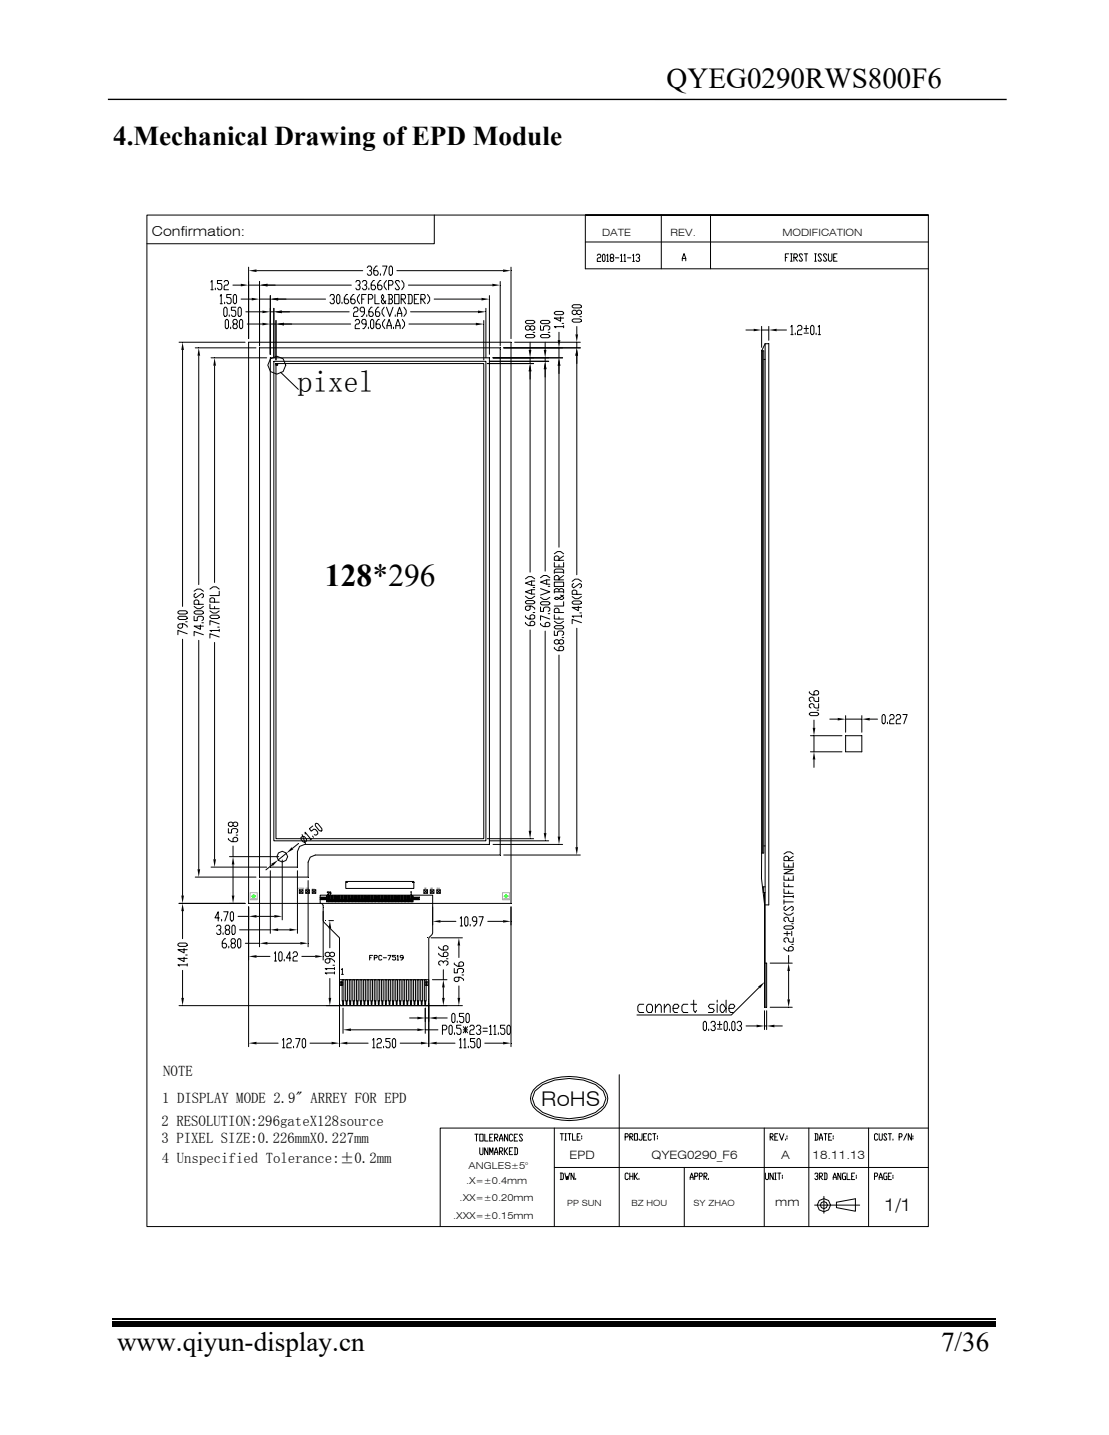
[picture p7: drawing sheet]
<svg xmlns="http://www.w3.org/2000/svg" width="216mm" height="279mm" viewBox="0 0 216 279" stroke-linecap="round" stroke-linejoin="round" font-family="sans-serif">
<path d="M22 256.9h171.9" fill="none" stroke="#000" stroke-width=".25"/>
<g fill="#000">
<path d="M46.9 55.2l1.5 .3-1.5 .3zM49 58l1.5 .2-1.5 .3zM48.4 52.7l1.5-.2v.5zM50.5 55.5l1.6-.3v.6zM52.6 58.2l1.5-.2v.5zM93.7 58l1.6 .2-1.6 .3zM95.8 55.2l1.6 .3-1.6 .3zM97.9 52.5l1.6 .2-1.6 .3zM35.5 66.6l.3 1.5h-.5zM38.7 67.7l.3 1.6h-.6zM41.8 69.7l.2 1.5h-.5zM51.1 60.5l1.5 .2-1.5 .3z"/>
<path d="M51.1 62.8l1.5 .3-1.5 .3zM53.3 60.7l1.6-.2v.5zM53.7 63.1l1.6-.3v.6zM92.6 62.8l1.6 .3-1.6 .3zM93.1 60.5l1.5 .2-1.5 .3zM103.2 70.8l.2 1.5h-.5zM102.9 68.1h.5l-.2 1.6zM106.1 70.3l.3 1.6h-.5zM105.9 68.1h.5l-.3 1.6zM108.8 69.7l.3 1.5h-.5zM108.6 66.2h.5l-.3 1.5zM112.3 67.7l.2 1.6h-.5z"/>
<path d="M112 65.1h.5l-.2 1.5zM146.7 64l1.6 .3-1.6 .2zM149.7 64.3l1.5-.3v.5zM163.1 139.8l1.5 .2-1.5 .3zM167.8 140l1.5-.2v.5zM158.5 146.4l.2 1.5h-.5zM158.2 141.7h.5l-.2 1.5zM35.3 174.4h.5l-.3 1.5zM38.4 169.2h.6l-.3 1.6zM41.5 167.3h.5l-.2 1.5zM52.8 168.2l1.3-.8-1 1.2zM56.8 165l.3 .4-1.3 .7z"/>
<path d="M80.4 171.8h.1zM102.9 161.8h.5l-.2 1.5zM105.9 162.2h.5l-.3 1.5zM108.6 162.9h.5l-.3 1.5zM112 164.9h.5l-.2 1.6zM147.3 199.5l1.5 .3-1.5 .2zM149.3 199.8l1.5-.3v.5zM153.3 194.6h.5l-.3 1.5zM153.5 187.5l.3 1.6h-.5z"/>
<path d="M22 257.3h171.9v1h-171.9z" fill-rule="evenodd"/>
</g>
<path d="M21 19.4h175" fill="none" stroke="#000" stroke-width=".28"/>
<g fill="none" stroke="#000" stroke-width=".19">
<path d="M28.6 41.9h152.1v196.9h-152.1zM41.1 54.9l.2-.3v1.8M41.1 56.4h.4M41.9 56.1v.3M42.9 57.7l.2-.4v1.8M42.9 59.1h.4M43.2 54.6h-.9v.6h.7l.2 .3v.6l-.2 .3h-.4l-.3-.3M43.6 54.9l.2-.3h.5l.2 .3v.3l-.2 .3h-.5l-.2 .3v.6h.9M43.7 58.8v.3M43.8 59.8h.2l.2 .3v1.2l-.2 .3h-.2l-.2-.3v-1.2zM45 57.3h-.9v.6h.7l.2 .3v.6l-.2 .3h-.4l-.3-.3M45.3 55.5h1.6"/>
<path d="M45.6 57.3h.3l.2 .4v1.1l-.2 .3h-.3l-.2-.3v-1.1zM45.9 59.8h-.9v.6h.7l.2 .3v.6l-.2 .3h-.4l-.3-.3M46.5 59.8h.3l.2 .3v1.2l-.2 .3h-.3l-.2-.3v-1.2zM46.9 58.2h2.1M48.4 52v13.9M48.4 55.5h2.1M49.9 52.7h20.7M50.5 58.2h2.1M50.5 54.8v12.5M52.1 55.5h16.3M52.6 57.6v11.4M54.1 58.2h9.3"/>
<path d="M64.2 57.7l.3-.4h.4l.2 .6-.2 .3h-.2M64.9 58.2l.2 .4-.2 .5h-.4l-.3-.3M65.8 57.3h.1l.3 .4v1.1l-.3 .3h-.1l-.3-.3v-1.1zM66.6 58.8v.3M67.7 57.3h-.3l-.4 .6v.9l.2 .3h.5l.2-.3v-.2l-.2-.4h-.7M68.9 57.3h-.2l-.4 .6v.9l.2 .3h.4l.2-.3v-.2l-.2-.4h-.6M69.3 54.9l.2-.3h.4l.2 .6-.2 .3h-.2M69.9 55.5l.2 .3-.2 .6h-.4l-.2-.3M70 57.3l-.4 .6v.7l.4 .5M70.4 58.2h.5M70.5 54.9l.3-.3h.4l.2 .3v.3l-.2 .3h-.2M71.2 55.5l.2 .3v.3l-.2 .3h-.4l-.3-.3"/>
<path d="M71.3 57.3h-.9v1.8M71.5 52.1l.2-.3h.4l.3 .3v.3l-.3 .3h-.2M71.7 58.2h.7l.2-.3v-.2l-.2-.4h-.7v1.8M71.8 56.1v.3M72.1 52.7l.3 .3v.3l-.3 .3h-.4l-.2-.3M72.4 59.8h-.1l-.5 .6v.9l.2 .3h.4l.3-.3v-.3l-.3-.3h-.6M72.9 54.6h-.2l-.4 .6v.9l.1 .3h.5l.2-.3v-.3l-.2-.3h-.6M73 57.3v1.8h.8M73.4 51.8h-.2l-.4 .6v.9l.2 .3h.4l.2-.3-.2-.6h-.6M73.7 59.8h-.2l-.4 .6v.9l.2 .3h.4l.2-.3-.2-.6h-.6M74.1 53.3v.3M74.2 54.6h-.3l-.4 .6v.9l.2 .3h.5l.2-.3v-.3l-.2-.3h-.7"/>
<path d="M74.5 51.8h.8l-.6 1.8M74.8 59.8l-.4 .6v.6l.4 .6M75.1 58.6l-.4 .5h-.2l-.2-.3v-.2l.4-.7v-.2l-.2-.4-.2 .4v.2l.8 1.2M75.2 59.8l.7 1.8 .6-1.8M75.2 54.6l-.4 .6v.6l.4 .6M75.6 57.3h.6l.2 .4v.2l-.2 .3M75.7 55.5h.6l.2-.3v-.3l-.2-.3h-.6v1.8M75.7 58.2h.5l.2 .4v.2l-.2 .3h-.6M75.7 57.3v1.8M76 51.8h.2l.2 .3v1.2l-.2 .3h-.2l-.3-.3v-1.2zM76.8 57.3h.9v1.8h-.9zM77.3 52.7h20.6"/>
<path d="M77.8 54.9l-.2-.3h-.5l-.2 .3 .9 1.2-.2 .3h-.5l-.2-.3M78.1 58.2h.7l.2-.3-.2-.6h-.7v1.8M78.2 54.6l.4 .6v.6l-.4 .6M78.3 58.2l.7 .9M78.6 59.8l.5 .6v.6l-.5 .6M79.4 57.3h.6l.2 .4v1.1l-.2 .3h-.6M79.5 55.5h16.3M79.6 57.3v1.8M80.7 58.2h.4M81.5 57.3h-.8v1.8h.8M81.9 58.2h.7l.2-.3-.2-.6h-.7v1.8M82.2 58.2l.6 .9"/>
<path d="M83.2 57.3l.4 .6v.7l-.4 .5M84.5 58.2h9.2M84.5 41.9v5.6h-55.9M95.3 57.6v11.4M97.4 54.8v12.5M99.5 52v13.9M111.4 59.5l.3-.2h1.2l.3 .2v.3l-.3 .2h-1.2l-.3-.2zM114 41.9h66.7h-66.7v10.4h66.7M114 47.1h66.7M116.3 49.7l.1-.2h.4l.2 .2-.2 .5h-.4l-.1 .2v.5h.7M117.4 49.5h.2l.2 .2v1l-.2 .2-.3-.2v-1zM118.1 49.7l.2-.2v1.4"/>
<path d="M118.1 50.9h.4M119 50.2l-.2-.5 .2-.2h.3l.2 .5-.2 .2h-.3l-.2 .5 .2 .2h.3l.2-.2-.2-.5M119.8 50.2h.7M120.8 49.7l.2-.2v1.4M120.8 50.9h.3M121.5 49.7l.2-.2v1.4M121.5 50.9h.3M122.2 50.2h.6M123.2 49.7l.1-.2v1.4M123.2 50.9h.3M123.8 49.7l.2-.2h.3l.2 .5-.3 .2M124.3 50.2l.2 .2-.2 .5h-.3l-.2-.2"/>
<path d="M128.7 41.9v10.4M132.8 50.8v-.5l.4-.9 .3 .9v.5M132.8 50.3h.7M138.3 41.9v10.4M152.9 50.1h.3M153.6 49.4h-.7v1.5M153.9 49.4h.3M153.9 50.9h.3M154.1 49.4v1.5M154.6 50.1h.5l.1-.2-.1-.5h-.5v1.5M154.7 50.1l.5 .8M156.2 49.7l-.1-.3h-.4l-.1 .3 .6 .9-.1 .3h-.4l-.1-.3"/>
<path d="M156.6 49.4h.6M156.9 49.4v1.5M158.6 49.4h.3M158.6 50.9h.3M158.8 49.4v1.5M159.9 49.7l-.1-.3h-.4l-.1 .3 .6 .9-.1 .3h-.4l-.1-.3M161 49.7l-.2-.3h-.4l-.1 .3 .7 .9-.2 .3h-.4l-.1-.3M161.3 49.4v1.2l.1 .3h.4l.2-.3v-1.2M162.3 50.1h.3M163 49.4h-.7v1.5h.7M34.9 66.6h12.8M35.5 68.1v50"/>
<path d="M38 67.7h11.8M38.7 69.3v44.5M41.1 69.7h10.8M41.8 71.2v42.2M44 62.2h.3l.2 .3v1.2l-.2 .3h-.3l-.1-.3v-1.2zM44.6 61.3v.3M44.9 63.7v.3M45.6 63.1l-.3-.3v-.3l.3-.3h.4l.2 .3v.3l-.2 .3h-.4l-.3 .3v.3l.3 .3h.4l.2-.3v-.3l-.2-.3M46.8 62.2h.3l.1 .3v1.2l-.1 .3h-.3l-.2-.3v-1.2zM47.9 60.7h3.2M48.1 63.1h3M48.4 66.6h51.1v109.3h-51.1z"/>
<path d="M50.5 67.7h46.9v98.8h-36l-1 .4-.4 1v2.9h-9.5zM52.6 69.7h42.7v94.7h-36l-1 .4-.4 1v3h-5.3zM52.6 60.7h.7M52.6 63.1h1.1M53.3 70.3h41.3v93.4h-41.3zM53.3 60v9.7M53.7 70.8h40.5v92.5h-40.5zM53.7 70.8h.3v.3h-.3zM53.7 62.4v7.7M54.6 72.5l3.5 3.3M54.9 60.7h13.1M55.3 63.1h13"/>
<path d="M68.8 60.1l.3-.3h.4l.2 .3v.3l-.2 .3h-.4l-.3 .3v.6h.9M69.1 62.5l.3-.3h.4l.2 .3v.3l-.2 .3h-.4l-.3 .3v.6h.9M71 60.7h-.7l-.2-.3v-.3l.2-.3h.5l.2 .3v.9l-.5 .6h-.2M71.3 63.1h-.7l-.2-.3v-.3l.2-.3h.5l.2 .3v.9l-.4 .6h-.3M71.4 61.3v.3M71.7 63.7v.3M72.4 62.2h.2l.2 .3v1.2l-.2 .3h-.2l-.3-.3v-1.2zM73.8 62.2h-.2l-.4 .6v.9l.2 .3h.4l.3-.3v-.3l-.3-.3h-.6M74.9 62.2l-.4 .6v.6l.4 .6M75.3 64v-.6l.4-1.2 .5 1.2v.6M75.3 63.4h.9M76.6 63.7v.3"/>
<path d="M76.9 61.3v.3M77 64v-.6l.5-1.2 .4 1.2v.6M77 63.4h.9M77.4 61.6v-.6l.4-1.2 .4 1.2v.6M77.4 61h.8M78.3 62.2l.5 .6v.6l-.5 .6M79.6 63.1h13M79.9 60.7h13.2M94.2 62.4v7.7M94.6 60v9.7M94.9 70.8h9M95.3 70.3h11.5"/>
<path d="M96 69.7h13.5M98.1 67.7h14.9M100.2 66.6h12.8M102.3 65.3l.3-.2h1.2l.3 .2v.2l-.3 .3h-1.2l-.3-.3zM102.3 62.6l.3-.2h1.2l.3 .2v.2l-.3 .2h-1.2l-.3-.2zM103.2 63.6l.3-.2h.3l.3 .2v.5l-.3 .2h-.3l-.3-.2v-.5l-.3-.2h-.3l-.3 .2v.5l.3 .2h.3l.3-.2M103.2 66.6v1.5M103.2 69.7v1.1M103.2 72.3v39.1M103.8 64.7h.3M105.2 63.4v.9h.6v-.7l.3-.2h.6l.3 .2v.5l-.3 .2M105.2 65.3l.3-.2h1.2l.3 .2v.2l-.3 .3h-1.2l-.3-.3z"/>
<path d="M105.2 62.6l.3-.2h1.2l.3 .2v.2l-.3 .2h-1.2l-.3-.2zM106.1 66.6v1.5M106.1 69.7v.6M106.1 71.9v39.3M106.7 64.7h.3M107.9 60.9l.3-.3h1.2l.3 .3v.2l-.3 .2h-1.2l-.3-.2zM108.8 64.7v1.5M108.8 67.7v2M108.8 71.2v35.3M109.1 61.7v.9l-1.2-.7h1.8M109.4 63h.3M109.7 63.6h-1.8l.3 .2"/>
<path d="M109.7 63.4v.4M111.4 62.3l.3-.2h1.2l.3 .2v.2l-.3 .2h-1.2l-.3-.2zM112.3 60.6l.3-.2h.3l.3 .2v.4l-.3 .2h-.3l-.3-.2v-.4l-.3-.2h-.3l-.3 .2v.4l.3 .2h.3l.3-.2M112.3 63.6v1.5M112.3 66.6v1.1M112.3 69.3v42.6M112.9 61.7h.3M145.2 64.3h1.5M148.3 63.6v4M148.3 68.3v97.8M148.3 64.3h1.4M148.3 68.3h.4v97.8h-.4"/>
<path d="M148.4 68.3v97.8M148.7 70h.3M149 66.9h.7v109.3h-.7M149 66.9l-.7 1.4M149 66.9v129.2M149.7 63.6v2.6M151.2 64.3h1.9M154 63.6l.2-.2v1.8M154 65.2h.4M154.8 64.9v.3M155.3 63.6l.2-.2h.4l.2 .2v.4l-.2 .3h-.4l-.2 .2v.7h.8M156.5 64.9h.9"/>
<path d="M156.5 64h.9M156.9 63.4v1.1M158 63.4h.2l.3 .2v1.3l-.3 .3h-.2l-.2-.3v-1.3zM158.9 64.9v.3M159.3 63.6l.2-.2v1.8M159.3 65.2h.4M34.6 119.1l.3-.2h1.3l.2 .2v.3l-.2 .2h-1.3l-.3-.2zM37.8 118.1l.6 .4h.6l.6-.4M37.8 115.1l.6-.4h.6l.6 .4M37.8 120v.8h.6v-.6l.3-.2h.6l.3 .2v.4l-.3 .2M37.8 119.1l.3-.2h1.2l.3 .2v.3l-.3 .2h-1.2l-.3-.2zM38.1 115.5l-.3 .2v.5l.3 .2 1.2-.9 .3 .2v.5l-.3 .2"/>
<path d="M38.7 117.7v-.7l-.3-.2h-.3l-.3 .2v.7h1.8M40.9 120l.3-.2h1.2l.3 .2v.2l-.3 .2h-1.2l-.3-.2zM40.9 117.7v.8h1.8M40.9 118.9l.6 .5h.6l.6-.5M40.9 114.7l.6-.4h.6l.6 .4M41.8 117.2v-.6l-.3-.2-.6 .2v.6h1.8M41.8 118.1v.4M42.7 115.1v.9h-1.8M102.3 119.9v.2l.6 .4h.9l.3-.2v-.4l-.3-.2-.6 .2v.6M102.3 116.1l.6 .4h.6l.6-.4M102.3 112.7l.6-.4h.6l.6 .4M102.3 117.2l.3-.3h1.2l.3 .3v.2l-.3 .2h-1.2l-.3-.2z"/>
<path d="M103.2 118v.6l-.3 .3h-.3l-.3-.3v-.4l.3-.2h.9l.6 .4v.2M103.5 113.1v.9M103.5 114.8v.9M103.8 119.3h.3M103.8 114.4h.3M104.1 114.8h-.6l-1.2 .4 1.2 .5h.6M104.1 113.1h-.6l-1.2 .4 1.2 .5h.6M105.2 116.3l.6 .4h.6l.6-.4M105.2 114.6l1.8 .6-1.8 .7M105.2 112.5l.6-.4h.6l.6 .4M105.2 118.2v.8h.6v-.6l.3-.2h.6l.3 .2v.5l-.3 .1M105.2 117.3l.3-.1h1.2l.3 .1v.3l-.3 .2h-1.2l-.3-.2z"/>
<path d="M106.4 112.9v.9M106.7 119.5h.3M106.7 114.2h.3M107 112.9h-.6l-1.2 .4 1.2 .5h.6M107.9 113.3h1.8v.9h-1.8zM107.9 107.8l.6-.4h.6l.6 .4M107.9 115.2h1.8M107.9 111.4h1.8M107.9 119.7v.8h1.8M107.9 111.6v-.6l.3-.2h1.2l.3 .2v.6M107.9 109.5v.9h1.8v-.9M108.8 114.8l-.3-.2h-.3l-.3 .2v.7"/>
<path d="M108.8 109.9v.5M108.8 119.3v-.7l-.3-.2h-.3l-.3 .2v.7h1.8M108.8 115.2v-.4l.3-.2h.3l.3 .2v.7M108.8 112.9v-.6l-.3-.2h-.3l-.3 .2v.6h1.8M108.8 109.1v-.6l-.3-.3h-.3l-.3 .3v.6h1.8M109.1 115.9l.6 .4v.2l-.3 .2h-.3l-.6-.4h-.3l-.3 .2 .6 .2 1.2-.8M109.7 112.1l-.9 .6M109.7 108.2l-.9 .7M109.7 117.2v.8h-1.8M111.4 116.2l.6 .4h.6l.6-.4M111.4 113.2l.6-.4h.6l.6 .4M111.4 117.2l.3-.2h1.2l.3 .2v.2l-.3 .2h-1.2l-.3-.2z"/>
<path d="M111.7 113.6l-.3 .2v.4l.3 .3 1.2-.9 .3 .2v.4l-.3 .3M112.3 115.7v-.6l-.3-.2-.6 .2v.6h1.8M112.6 118v.9l-1.2-.6h1.8M112.9 119.3h.3M113.2 119.7v.5M113.2 120h-1.8l.3 .2M34.6 120.2l.3-.2h1.3l.2 .2v.2l-.2 .2h-1.3l-.3-.2zM35.5 121.5v.6l-.3 .2h-.3l-.3-.2v-.4l.3-.2h.9l.6 .4v.2M35.5 124.5v49.9M36.2 121.1h.2M36.4 123.4l-1.8-.7v.9M38.7 124.7v44.5"/>
<path d="M39 121.7v.8l-1.2-.6h1.8M39.3 121.3h.3M39.6 123.6l-1.8-.6v.8M41.8 125.1v42.2M42.4 122.1h.3M42.7 122.5v.5M42.7 124l-1.8-.6v.8M42.7 121.5l-1.8-.7v.9M42.7 122.8h-1.8l.3 .2M102.3 121.2v.2l.6 .4h.9l.3-.2v-.4l-.3-.2h-.3l-.3 .2v.6M103.2 122.7v39.1M105.2 121.4v.2l.6 .4h.9l.3-.2v-.4l-.3-.2-.6 .2v.6"/>
<path d="M106.1 122.9v39.3M107 120.5l-1.8-.6v.8M107.9 122.9v.8h.6v-.6l.3-.2h.6l.3 .2v.4l-.3 .2M107.9 126v.3l.6 .4h.9l.3-.2v-.5l-.3-.2-.6 .2v.7M107.9 121l.6 .4h.6l.6-.4M107.9 122l.3-.2h1.2l.3 .2v.2l-.3 .2h-1.2l-.3-.2zM108.8 124.8l.3-.2h.3l.3 .2v.4l-.3 .2h-.3l-.3-.2v-.4l-.3-.2h-.3l-.3 .2v.4l.3 .2h.3l.3-.2M108.8 120.1v.4M108.8 127.5v35.4M109.4 124.1h.3M112.3 122.3v42.6M113.2 121.2l-1.8-.6v.8"/>
<path d="M157.6 138.9l.3-.2h1.2l.3 .2v.2l-.3 .2h-1.2l-.3-.2zM157.6 134.7v.2l.6 .4h.9l.3-.2v-.4l-.3-.2h-.3l-.3 .2v.6M159.1 138.3h.3M159.4 137v.9h-.6l-.3-.3v-.4l-.3-.2h-.3l-.3 .2v.4l.3 .3M159.4 135.7v.9h-.6l-.3-.2v-.5l-.6-.2-.3 .2v.5l.3 .2M164.6 139.3v3.3M167.8 139.3v3.3M171.9 139.1h.2l.2 .3v1.2l-.2 .3h-.2l-.2-.3v-1.2zM173.2 139.4l.2-.3h.4l.3 .3v.3l-.3 .3h-.4l-.2 .3v.6h.9M174.5 139.4l.2-.3h.4l.2 .3v.3l-.2 .3h-.4l-.2 .3v.6h.8M175.8 139.1h.8l-.6 1.8M157.8 146.4h6.1"/>
<path d="M157.8 143.2h6.1M158.5 140.2v1.5M158.5 143.2v3.2M158.5 147.9v1.5M161.5 140h1.6M164.6 140h3.2M164.6 143.2h3.2v3.2h-3.2zM169.3 140h1.5M172.8 140.6v.3M34.9 175.9h12.8M38 170.8h11.8M41.1 168.8h10.8"/>
<path d="M52.9 168.4l-1.1 1M55.8 166.1l-1.7 1.3M58.1 164.2l-1.1 1M58.3 173.3h.7v.6h-.7zM58.3 173.3l.7 .6M58.6 163.1l.3-.3 .4 .1 .4 .5v.3l-.4 .3-.3-.1-.4-.5zM58.8 162.5l.7 1.8M59 173.3l-.7 .6M59.4 162.4v-.4l1.1 1.4M59.5 173.3h.7v.6h-.7zM59.5 173.3l.7 .6M60.2 173.3l-.7 .6"/>
<path d="M60.7 163.3l-.3 .3M60.8 173.3h.7v.6h-.7zM60.8 173.3l.7 .6M60.8 162.8l.2 .2M60.9 160.8l-.7 .6 .4 .4 .5-.4 .4 .1 .3 .5 .1 .4-.4 .2-.3-.1M61.4 160.4l.1-.1 .4 .1 .7 .9 .1 .4-.2 .1-.3-.1-.8-.9zM61.5 173.3l-.7 .6M63.8 174.4h.2v1.2h-.2zM64.1 174.4h.2v1.2h-.2zM64.4 174.4h.2v1.2h-.2zM64.7 174.4h.1v1.2h-.1zM65 174.4h.1v1.2h-.1z"/>
<path d="M65.2 174.4h.2v1.2h-.2zM65.5 174.4h.2v1.2h-.2zM65.8 174.4h.1v1.2h-.1zM66.1 174.4h.1v1.2h-.1zM66.4 174.4h.1v1.2h-.1zM66.6 174.4h.2v1.2h-.2zM66.9 174.4h.2v1.2h-.2zM67.2 174.4h.1v1.2h-.1zM67.3 171.6h13.3v1.4h-13.3zM67.5 171.8h.1M67.4 171.7l.1 .1zM67.4 171.7h.1"/>
<path d="M67.5 174.4h.1v1.2h-.1zM67.8 174.4h.1v1.2h-.1zM68 174.4h.2v1.2h-.2zM68.3 174.4h.1v1.2h-.1zM68.6 174.4h.1v1.2h-.1zM68.9 174.4h.1v1.2h-.1zM69.1 174.4h.2v1.2h-.2zM69.4 174.4h.2v1.2h-.2zM69.7 174.4h.1v1.2h-.1zM70 174.4h.1v1.2h-.1zM70.2 174.4h.2v1.2h-.2zM70.5 174.4h.2v1.2h-.2z"/>
<path d="M70.8 174.4h.2v1.2h-.2zM71.1 174.4h.1v1.2h-.1zM71.4 174.4h.1v1.2h-.1zM71.6 174.4h.2v1.2h-.2zM71.9 174.4h.2v1.2h-.2zM72.2 174.4h.2v1.2h-.2zM72.5 174.4h.1v1.2h-.1zM72.8 174.4h.1v1.2h-.1zM73 174.4h.2v1.2h-.2zM73.3 174.4h.2v1.2h-.2zM73.6 174.4h.1v1.2h-.1zM73.9 174.4h.1v1.2h-.1z"/>
<path d="M74.2 174.4h.1v1.2h-.1zM74.4 174.4h.2v1.2h-.2zM74.7 174.4h.1v1.2h-.1zM75 174.4h.1v1.2h-.1zM75.3 174.4h.1v1.2h-.1zM75.6 174.4h.1v1.2h-.1zM75.8 174.4h.2v1.2h-.2zM76.1 174.4h.1v1.2h-.1zM76.4 174.4h.1v1.2h-.1zM76.7 174.4h.1v1.2h-.1zM76.9 174.4h.2v1.2h-.2zM77.2 174.4h.2v1.2h-.2z"/>
<path d="M77.5 174.4h.1v1.2h-.1zM77.8 174.4h.1v1.2h-.1zM78 174.4h.2v1.2h-.2zM78.3 174.4h.2v1.2h-.2zM78.6 174.4h.2v1.2h-.2zM78.9 174.4h.1v1.2h-.1zM79.2 174.4h.1v1.2h-.1zM79.4 174.4h.2v1.2h-.2zM79.7 174.4h.2v1.2h-.2zM80 174.4h.1v1.2h-.1zM80.4 171.7l.1 .1zM80.4 171.8h.1z"/>
<path d="M80.5 171.7h.1M82.5 173.3h.7v.6h-.7zM82.5 173.3l.7 .6M83.2 173.3l-.7 .6M83.8 173.3h.7v.6h-.7zM83.8 173.3l.7 .6M84.5 173.3l-.7 .6M85 173.3h.7v.6h-.7zM85 173.3l.7 .6M85.7 173.3l-.7 .6M94.9 163.3h9M95.3 163.7h11.5"/>
<path d="M96 164.4h13.5M98.1 166.5h14.9M148.3 166.1l-.1 5 .6 4.9M148.7 164.7h.3M148.8 173.8v22.3h.5v-8.6h-.3M149 172.7h-.4v1.1h.4M152.6 177.7l.6 .5h.6l.6-.5M152.6 166.3l.6-.4h.6l.6 .4M152.6 174.3v.5M152.6 175.2v.8M152.6 175.6h1.8M152.6 174.6h1.8"/>
<path d="M152.6 173.1v.8h1.8M152.6 171.8v.8h1.8M152.6 170.5v.9h1.8v-.9M152.6 169.3h1.8l-1.8 .8h1.8M152.6 168v.8h1.8v-.8M152.9 176.5l-.3 .2v.4l.3 .2 1.2-.8 .3 .2v.4l-.3 .2M153.5 167.6v-.7l-.3-.2h-.3l-.3 .2v.7h1.8M153.5 168.4v.4M153.5 170.9v.5M153.5 172.2v.4M153.5 173.5v.4M154.1 179.9h.3"/>
<path d="M154.4 178.6v.8h-.6l-.3-.2v-.4l-.6-.2-.3 .2v.4l.3 .2M154.4 174.3v.5M154.4 166.7l-.9 .7M137.1 198.9h.2l.2 .3v1.2l-.2 .3h-.2l-.2-.3v-1.2zM138.4 199.2l.2-.3h.4l.3 .3v.3l-.3 .3h-.2M139 199.8l.3 .3v.3l-.3 .3h-.4l-.2-.3M139.7 199.5h.8M140.1 198.9v1.2M141.2 198.9h.2l.2 .3v1.2l-.2 .3h-.2l-.2-.3v-1.2zM142.7 198.9h.2l.2 .3v1.2l-.2 .3h-.2l-.2-.3v-1.2zM143.5 199.2l.2-.3h.4l.3 .3v.3l-.3 .3h-.2M144.1 199.8l.3 .3v.3l-.3 .3h-.4l-.2-.3"/>
<path d="M145.2 199.8h2.1M148.8 196.8v3.7M148.8 199.8h.5M149.3 196.8v3.7M149.9 187.5h4.3M149.9 196.1h4.3M150.8 199.8h1.5M152.6 181.8h1.2M152.6 180.5l.3-.2h1.2l.3 .2v.2l-.3 .2h-1.2l-.3-.2zM152.6 184.5v.2l.6 .4h.9l.3-.2v-.4l-.3-.2h-.3l-.3 .2v.6M153.2 181.3v.9M153.5 186v1.5"/>
<path d="M153.5 189.1v5.5M154.1 181.3v.9M154.1 183.9h.3M154.4 182.6v.8h-.6l-.3-.1v-.5l-.3-.2h-.3l-.3 .2v.5l.3 .1M104.1 212.5l1.6-1.3a11.7 11.7 0 0 1 10.2 0l1.5 1.3 .6 1.4-.6 1.4-1.5 1.3a11.5 11.5 0 0 1-10.2 0l-1.6-1.3-.5-1.4zM104.5 211.5a11.2 11.2 0 0 1 12.6 0 2.86 2.86 0 0 1 0 4.8 11.2 11.2 0 0 1-12.6 0 2.86 2.86 0 0 1 0-4.8zM107.9 219.6v19.2M120.6 209.3v29.5M138 200.4v.3M139.7 200.4h.8M142 200.4v.3M148.8 219.6v19.2"/>
<path d="M157.5 219.6v19.2M169.1 219.6v19.2M180.7 219.6h-95v19.2M92.4 220.8h.7M92.8 220.8v1.4M93.4 220.8h.7v1.4h-.7zM93.4 223.5v1.1l.2 .2h.3l.1-.2v-1.1M94.4 220.8v1.4h.6M95 223.5v1.3l-.6-1.3v1.3M95.3 224.8v-1.3l.3 .9 .4-.9v1.3M95.3 221.5h.3M96 220.8h-.7v1.4h.7"/>
<path d="M96.3 221.5h.5l.1-.2-.1-.5h-.5v1.4M96.3 224.8v-.4l.3-.9 .3 .9v.4M96.3 224.4h.6M96.5 221.5l.4 .7M97.2 222.2v-.5l.4-.9 .3 .9v.5M97.2 224.2h.5l.2-.3-.2-.4h-.5v1.3M97.2 221.7h.7M97.4 224.2l.5 .6M98.2 223.5v1.3M98.4 224.2l.4 .6M98.8 223.5l-.4 .7h-.2M98.8 220.8v1.4l-.6-1.4v1.4"/>
<path d="M99.2 224.2h.3M99.8 223.5h-.6v1.3h.6M99.8 221l-.1-.2h-.4l-.1 .2v.9l.1 .3h.4l.1-.3M100.1 223.5h.5l.2 .2v.9l-.2 .2h-.5M100.1 221.5h.3M100.3 223.5v1.3M100.8 220.8h-.7v1.4h.7M101.7 221l-.1-.2h-.4l-.1 .2 .6 .9-.1 .3h-.4l-.1-.3M107.9 227.3h72.8M109.1 228.4h.4l.2 .2v.8l-.2 .3h-.4M109.1 220.7h.6M109.2 228.4v1.3"/>
<path d="M109.4 220.7v1.3M110 228.4l.3 1.3 .1-.7 .2 .7 .3-1.3M110 220.7h.3M110 222h.3M110.1 220.7v1.3M110.6 220.7h.6M110.9 220.7v1.3M111.5 220.7v1.3h.6M111.8 228.4v1.3l-.6-1.3v1.3M112.1 229.4v.3M112.4 221.4h.3M113 220.7h-.6v1.3h.6"/>
<path d="M113.2 221.1v.3M113.2 221.6v.2M121.7 221.4h.5l.1-.3-.1-.4h-.5v1.3M122.3 228.6l-.1-.2h-.3l-.2 .2v.8l.2 .3h.3l.1-.3M122.6 221.4h.4l.2-.3-.2-.4h-.4v1.3M122.6 229h.6M122.6 228.4v1.3M122.8 221.4l.4 .6M123.2 228.4v1.3M123.5 220.7h.6v1.3h-.6zM123.5 228.4v1.3M123.7 229l.4 .7"/>
<path d="M124.1 228.4l-.4 .6h-.2M124.4 229.4v.3M125 220.7v1.1l-.1 .2h-.3l-.2-.2M125.3 221.4h.3M125.9 220.7h-.6v1.3h.6M126.8 221l-.2-.3h-.3l-.1 .3v.8l.1 .2h.3l.2-.2M127.1 220.7h.6M127.4 220.7v1.3M128 221.1v.3M128 221.6v.2M133.2 227.3v11.5M134.4 229.7v-.5l.3-.8 .3 .8v.5"/>
<path d="M134.4 229.2h.6M135.2 229h.5l.2-.2-.2-.4h-.5v1.3M136.1 229h.5l.1-.2-.1-.4h-.5v1.3M137.1 229h.4l.1-.2-.1-.4h-.4v1.3M137.2 229l.4 .7M137.9 229.4v.3M149 228.4v1l.2 .3h.3l.1-.3v-1M149.9 221.4h.5l.1-.3-.1-.4h-.5v1.3M150.1 221.4l.4 .6M150.5 228.4v1.3l-.6-1.3v1.3M150.8 229.7h.3M150.8 228.4h.3"/>
<path d="M150.8 221.4h.3M151 228.4v1.3M151.4 228.4h.6M151.4 220.7h-.6v1.3h.6M151.7 228.4v1.3M151.7 220.7l.5 1.3 .4-1.3M152.3 228.8v.2M152.3 229.2v.2M152.9 221.8v.2M153.2 221.1v.3M153.2 221.6v.2M158.6 234.6h8.8"/>
<path d="M158.6 220.7h.5l.1 .3v.8l-.1 .2h-.5M158.6 228.6l.2-.2h.3l.1 .2v.2l-.3 .2M158.8 220.7v1.3M159.1 229l.1 .2-.1 .5h-.3l-.2-.3M159.5 222l.3-1.3 .3 .9v.4M159.5 229h.5l.1-.2-.1-.4h-.5v1.3M159.5 221.6h.6M159.7 229l.4 .7M160.4 232.9v3.3M160.4 228.4h.5l.1 .2v.8l-.1 .3h-.5M160.4 220.7h.6M160.6 228.4v1.3"/>
<path d="M160.7 220.7v1.3M161.3 221.4h.3M161.9 220.7h-.6v1.3h.6M162.2 229.7v-.5l.3-.8 .3 .8v.5M162.2 221.1v.3M162.2 221.6v.2M162.2 229.2h.6M162.8 234.1l3.7-.7v2.4l-3.7-.7zM163.7 228.4v1.3l-.6-1.3v1.3M164.6 228.4h-.4l-.2 .2v.8l.2 .3h.4v-.7h-.1M164.9 228.4v1.3h.6M165.8 229h.3"/>
<path d="M166.4 228.4h-.6v1.3h.6M166.7 228.8v.2M166.7 229.2v.2M170.2 229h.5l.2-.2-.2-.4h-.5v1.3M170.9 221l-.2-.3h-.3l-.2 .3v.8l.2 .2h.3l.2-.2M171.2 220.7v1.1l.1 .2h.3l.2-.2v-1.1M171.2 229.7v-.5l.2-.8 .4 .8v.5M171.2 229.2h.6M172.6 228.4h-.4l-.1 .2v.8l.1 .3h.4v-.7h-.1M172.6 221l-.1-.3h-.3l-.1 .3 .5 .8-.1 .2h-.3l-.1-.2M172.9 220.7h.6M172.9 229h.4"/>
<path d="M173.3 220.7v1.3M173.5 228.4h-.6v1.3h.6M173.8 221.8v.2M173.8 228.8v.2M173.8 229.2v.2M175 221.4h.5l.1-.3-.1-.4h-.5v1.3M176.5 220.7l-.6 1.3M177.4 220.7v1.3l-.6-1.3v1.3M177.7 221.1v.3M177.7 221.6v.2"/>
<circle cx="53.9" cy="71.1" r="1.75"/>
<circle cx="55" cy="166.8" r="1.04"/>
<circle cx="160.4" cy="234.6" r=".68"/>
<circle cx="160.4" cy="234.7" r="1.28"/>
</g>
<path d="M97.8 173.8h1.4v1.4h-1.4z" fill="none" stroke="#f0f" stroke-width=".19"/>
<path d="M98.2 174.4h.2v-.2h.2v.2h.3v.2h-.3v.3h-.2v-.3h-.2z" fill="none" stroke="#0f0" stroke-width=".19"/>
<path d="M98.1 175.1h.1M98.3 175l-.1 .1M98.3 175v.1M98.4 175v.1M98.5 175.1h.1M98.6 175.1h.1M98.6 175v.1M98.6 175h.1" fill="none" stroke="#b3b3b3" stroke-width=".19"/>
<path d="M98.8 175v.1M98.8 175l.1 .1M98.9 175h-.1M98.9 175.1h.1M98.9 175v.1M99 175h.1" fill="none" stroke="#b3b3b3" stroke-width=".19"/>
<path d="M48.7 173.8h1.4v1.4h-1.4z" fill="none" stroke="#f0f" stroke-width=".19"/>
<path d="M49 174.4h.3v-.2h.1v.2h.3v.2h-.3v.3h-.1v-.3h-.3z" fill="none" stroke="#0f0" stroke-width=".19"/>
<g fill="none" stroke="#b3b3b3" stroke-width=".19">
<path d="M48.9 175.1h.1M49.1 175h.1M49.1 175v.1M49.3 175.1h-.1M49.4 175.1h.1M49.4 175l.1 .1M49.5 175h.1M49.6 175v.1M49.7 175v.1M49.7 175l.1 .1M49.8 175h-.1M49.8 175h.1"/>
<path d="M49.9 175l-.1 .1"/>
</g>
<g fill="none" stroke="#000" stroke-width=".19">
<path d="M34.9 175.9h12.8M35.5 177.4v5.4M42.7 178.7h-.9l.7-1.2v1.8M43.1 179v.3M43.6 177.5h.8l-.6 1.8M44.5 161.3v.9h.6v-.6l.3-.3h.6l.3 .3v.4l-.3 .2M44.5 163.2v.2l.6 .5h.9l.3-.2v-.5l-.3-.2h-.3l-.3 .2v.7M44.7 166.8h9.6M45 177.5h.3l.2 .3v1.2l-.2 .3h-.3l-.2-.3v-1.2zM45.4 160.3l.6-.2 .3 .2v.4l-.3 .2h-.3l-.3-.2v-.4l-.3-.2-.6 .2v.4l.3 .2h.3l.3-.2M45.4 164.7v2.1M45.4 168.3v6.1"/>
<path d="M46 162.6h.3M46.3 178.4h2.1M48.4 176.6v27.2M49.9 178.4h3.5M50.5 171.3v13M52.6 169.5v12.2M54.9 167.4v11.7M57.9 169.5v12.2M60 171.5v12.8M62.3 174.7h1.3v-.3h.1v1.2h-.1v-.4h-1.3v-.2h1.3v-.2h-1.3zM62.9 177.5v9.4M63.9 175.5l.1 .1"/>
<path d="M63.9 175.3h.1l-.1 .1M63.9 174.7h.1M63.9 174.9l.1 .1M63.9 175.2l.1 .1M63.9 175.2h.1M63.9 174.9h.1M63.9 175.4l.1 .1M63.9 175.1h.1M63.9 175h.1M64 175.4h.1M64 173.6h-.3v.2l.3 .1-.1 .3-.2-.1M64 174.8l-.1 .1 .1-.1"/>
<path d="M64 179.2h.9M64.2 175.5v.1M64.2 175.2h.1M64.2 175.4l.1 .1zM64.2 175.2h.1zM64.2 175.3h.1l-.1 .1M64.2 175.4h.1M64.3 175.1h-.1h.1M64.4 173.9l-.3-.1 .1-.2 .2 .1v.3l-.2 .2M64.4 175.2h.1zM64.4 175.3h.1l-.1 .1M64.5 175.2h.1"/>
<path d="M64.5 175.5l-.1-.1 .1 .2M64.5 175.1h-.1h.1M64.7 175.4l.1 .1M64.7 175.5l.1 .1M64.7 175.3h.1M64.8 175.4h.1M64.8 175.3l-.1-.1 .1 .1-.1 .1M64.8 175.2h-.1h.1M65 175.3h.1M65 175.5l.1 .1M65 175.4l.1 .1M65 175.3h.1z"/>
<path d="M65 175.2h.1M65.1 175.4h.1M65.1 175.2h-.1M65.3 175.5l.1 .1M65.3 175.1h.1M65.3 175.2l.1 .1h-.1M65.3 175.4h.1M65.3 175.1v.1M65.3 175.3h.1M65.4 175.4h.1M65.4 175.3l-.1 .1M65.6 175.3v.1"/>
<path d="M65.6 175.3h.1M65.6 175.5v.1M65.8 175l.1 .1M65.8 175.5l.1 .1M65.8 175.4h.1M65.8 175.3h.1h-.1M65.9 175.4l-.1 .1M65.9 175.2h-.1h.1M65.9 175.1h-.1l.1 .1M65.9 175.1h-.1M66.1 175.5l.1 .1M66.1 175.3h.1z"/>
<path d="M66.1 175.2h.1M66.1 175.3l.1 .1h-.1M66.2 175.2h.1M66.2 175.4h.1M66.2 175.5h.1M66.2 175.5h-.1M66.2 175.1h-.1l.1 .1M66.4 175.1h.1M66.4 175.5l.1 .1M66.5 175h.1M66.4 175.5h.1zM66.4 175.2l.1 .1h-.1"/>
<path d="M66.4 175.3h.1M66.5 175.4h.1M66.5 175.4h-.1M66.7 175.3h.1M66.7 175.2h.1M66.7 175.4l.1 .1M66.7 175.5h.1M66.8 175.1l-.1 .1M66.8 175.4h-.1M66.9 175.4l.1 .1zM66.9 175.2h.1M67 175.5h.1"/>
<path d="M67 175.1v.1M67 175.4h.1M67 175.2h-.1l.1 .1M67 175.1h-.1l.1 .1M67 175.4h-.1M67.3 175.5h.1M67.2 175.2h.1zM67.2 175l.1 .1zM67.2 175.3h.1M67.2 175.1h.1M67.3 175.3l-.1-.1 .1 .1-.1 .1M67.3 175.5h-.1"/>
<path d="M67.5 175.4l.1 .1M67.5 175.3h.1M67.6 175.4h.1M67.6 175.3h-.1l.1 .1M67.8 175.3h.1M67.8 175.4l.1 .1M67.8 175.2h.1M67.9 175.4h.1M67.9 175.2h-.1l.1 .1M68 174.9h.1zM68 175h.1M68.1 175.5h.1"/>
<path d="M68.1 175.4h.1M68.1 175.2v.1h-.1M68.1 175.3h.1M68.1 175l-.1-.1 .1 .1-.1 .2 .1-.1M68.1 175.4h-.1M68.3 175l.1 .1zM68.3 175.5h.1M68.3 175.3h.1M68.3 175.1h.1M68.3 175.2h.1zM68.4 175.4h.1M68.4 175.3l-.1-.1 .1 .1-.1 .1"/>
<path d="M68.6 175l.1 .1M68.6 175.4h.1M68.6 175.3h.1h-.1M68.7 175.5h.1M68.7 175.4l-.1 .1M68.7 175.2h-.1h.1M68.7 175.1h-.1l.1 .1M68.7 175.1h-.1M68.9 175.3h.1M68.9 175.2l.1 .1zM68.9 175.4h.1M69 175.4h.1"/>
<path d="M69 175.5h.1M69 175.5h-.1M69.2 175.4l.1 .1zM69.2 175.5h.1M69.2 175.3h.1M69.2 175.4h.1M69.4 175l.1 .1zM69.4 175.3h.1M69.4 175.1h.1M69.4 175.2h.1zM69.5 175.5v.1M69.5 175.4v.1"/>
<path d="M69.5 175.3l-.1-.1 .1 .1-.1 .1M69.7 175.3h.1M69.7 175.2h.1M69.7 175.4l.1 .1zM69.8 175.5l-.1 .1M69.8 175.4h.1M69.8 175.2h-.1l.1 .1M70 175.1h.1M70 175.3h.1l-.1 .1M70 175.6h.1M70 175.2h.1M70 175.2l.1 .1"/>
<path d="M70 175h.1M70.1 175.5v.1M70.1 175.4h.1M70.1 175.5h-.1M70.1 175.2h-.1M70.3 175.4l.1 .2M70.3 175.3h.1M70.3 175.5v.1M70.4 175.4h.1M70.4 175.3h-.1M70.6 175.4h.1M70.6 175.1h.1"/>
<path d="M70.6 175.4h.1l-.1 .2M70.6 175.2h.1M70.6 175h.1M70.6 175.3h.1h-.1M70.7 175.1l-.1 .1M70.7 175v.1M70.8 175l.1 .1M70.9 175.6h.1M70.9 175.4h.1M70.9 175.3h.1M70.9 175.5v.1M70.9 175.2h-.1"/>
<path d="M70.9 175.3v.1M71 175.1v.1M71.1 175.2h.1M71.1 175.3h.1M71.2 175.5l-.1 .1M71.2 175.5v.1M71.2 175.5h-.1M71.2 175.4h.1M71.2 175.2h-.1l.1 .1M71.4 175v.1M71.4 175.4h.1M71.4 175.3h.1h-.1"/>
<path d="M71.4 175.5v.1M71.5 175.4l-.1 .1M71.5 175.2h-.1h.1M71.5 175.1h-.1l.1 .1M71.5 175.1h-.1M71.7 175.3h.1zM71.7 175.2h.1M71.7 175.1h.1zM71.7 175.3l.1 .1h-.1M71.7 175.1h.1M71.7 175.1v.1M71.7 175.5h.1"/>
<path d="M71.7 175.5v.1M71.7 175.5l.1 .1M71.8 175.1v.1M72 175.3h.1M72 175.4l.1 .1zM72 175.3l.1 .1zM72 175.5v.1M72.2 175.2h.1M72.2 175.3h.1M72.3 175.4v.1M72.3 175.5v.1M72.3 175.2h-.1l.1 .1"/>
<path d="M72.5 175.4l.1 .1zM72.5 175.2h.1zM72.5 175l.1 .1zM72.5 175.3h.1M72.5 175.1h.1M72.6 175.4h.1M72.6 175.3l-.1-.1 .1 .1-.1 .1M72.6 175.5l-.1 .1M72.8 175.2h.1M72.8 175.3h.1M72.9 175.4h.1M72.9 175.2h-.1l.1 .1"/>
<path d="M72.9 175.5l-.1 .1M72.9 175.5h-.1M73.1 175.2h.1M73.1 175.4v.1M73.1 175.3h.1M73.2 175.5l-.1 .1M73.2 175.2h-.1l.1 .1M73.4 175.4l.1 .1-.1 .1M73.4 175.3v.1M73.4 175.4h.1M73.5 175.2l-.1 .1M73.6 175.3h.1z"/>
<path d="M73.6 175.3l.1 .1M73.7 175.4h.1M73.7 175.2h.1M73.7 175.2h-.1h.1M73.7 175.5l-.1 .1M73.9 175.1h.1M73.9 175.3h.1M73.9 175.2h.1M74 175.4h.1M74 175.5h-.1M74 175.1h-.1M74 175.4h-.1"/>
<path d="M74 175.5l-.1 .1M74.2 175l.1 .1zM74.2 175.3h.1M74.2 175.1h.1M74.2 175.2h.1zM74.3 175.4h.1M74.3 175.5l-.1 .1M74.3 175.4l-.1 .1M74.3 175.3l-.1-.1 .1 .1-.1 .1M74.5 175.3h.1M74.5 175.4h.1M74.5 175.5v.1"/>
<path d="M74.6 175.2l-.1-.1 .1 .2M74.6 175.1h-.1M74.7 175.1h.1M74.7 175.5h.1zM74.7 175.3h.1M74.7 175.2h.1M74.8 175.3h.1M74.8 175.4h.1M74.8 175.4h-.1M74.8 175.1h-.1M74.8 175.5l-.1 .1M75 175.3l.1 .1h-.1"/>
<path d="M75 175.2h.1M75 175.3h.1zM75.1 175.5h.1M75.1 175.4h.1M75.1 175.5l-.1 .1M75.1 175.5v.1M75.3 175.3h.1zM75.3 175.2h.1M75.3 175.3l.1 .1h-.1M75.3 175.5h.1M75.4 175.1v.1M75.4 175.4h.1"/>
<path d="M75.4 175.1h-.1l.1 .1M75.4 175.5v.1M75.4 175.5l-.1 .1M75.6 175.4h.1M75.6 175.3h.1M75.6 175.2l.1 .1zM75.7 175.4h.1M75.7 175.5l-.1 .1M75.7 175.5h-.1M75.7 175.5v.1M75.8 175.3h.1M75.8 175.2l.1 .1z"/>
<path d="M75.8 175.5h.1M75.8 175.4h.1M75.9 175.5v.1M76.1 175.4h.1M76.1 175.5h.1M76.1 175.3h.1M76.1 175.2l.1 .1zM76.2 175.4h.1M76.2 175.5l-.1 .1M76.2 175.5v.1M76.4 175.4h.1M76.4 175.5h.1z"/>
<path d="M76.4 175.3h.1M76.4 175.2l.1 .1zM76.5 175.5v.1M76.5 175.5l-.1 .1M76.7 175.5h.1M76.7 175.4h.1M76.7 175.3h.1M76.7 175.2l.1 .1zM76.7 175.2l.1-.1zM76.8 175.5l-.1 .1M76.8 175.5v.1M77 175.4h.1"/>
<path d="M77 175.3h.1M77 175.2l.1 .1zM77 175.1v.1M77 175.4v.1M77.1 175.5l-.1 .1M77.1 175.1l-.1 .1h.1M77.1 175.5v.1M77.2 175.3h.1M77.3 175.5v.1M77.3 175.3h-.1l.1 .1h-.1M77.3 175.2h-.1l.1 .1M77.5 175.3l.1 .1h-.1"/>
<path d="M77.5 175.1l.1 .1zM77.5 175.5h.1zM77.5 175.3h.1zM77.5 175.2h.1zM77.6 175.4h.1M77.6 175.5l-.1 .1M77.6 175.5v.1M77.8 175.4h.1l-.1 .1M77.9 175.4h.1M77.9 175.3h.1M77.9 175.5l-.1 .1 .1-.1M78.1 175.4h.1l-.1 .1"/>
<path d="M78.1 175.2h.1M78.1 175.3h.1M78.1 175.5h.1M78.1 175.2l.1 .2M78.4 175.4h.1l-.1 .1M78.4 175.2h.1M78.4 175.2v.2l.1-.1M78.4 175.5h.1M78.5 175.5l-.1 .1M78.6 175.4h.1l-.1 .1M78.6 175.5l.1 .1M78.7 175.5h.1"/>
<path d="M78.7 175.2v.2M78.9 175.4h.1M78.9 175.5l.1 .1M78.9 175.3l.1 .1M78.9 175.3h.1zM79 175.2h.1M79 175.5h.1M79 175.2h-.1h.1M79.3 175.5h.1M79.2 175.4h.1l-.1 .1M79.3 175.2l-.1 .1M79.5 175.4h.1l-.1 .1"/>
<path d="M79.5 175.3l.1 .1zM79.5 175.5v.1M79.5 175.5l.1 .1M79.6 175.2h-.1l.1 .1M79.7 175.2l.2 .1zM79.7 175.4h.2l-.2 .1M79.8 175.3h.1M79.8 175.5v.1M79.9 175.2h-.2h.2M80 173.7l.1-.1v.6M80 174.2h.1M80 175.1l.1-.1z"/>
<path d="M80 175h.1M80 174.9h.1M80 175.4h.1l-.1 .1M80.1 175.3v.1M80.1 175.3h.1M80.1 174.9h.1M80.1 175.2h.1M80.1 175.5h.1M80.1 175.5v.1M80.1 174.8l-.1 .1M80.3 174.4h.1v.3h1.3v.1h-1.3v.2h1.3v.2h-1.3v.4h-.1zM84.2 176.6v3.5"/>
<path d="M85.7 179.4h3.1M89.6 178.8l.2-.3v1.8M90.7 178.5h.2l.2 .3v1.2l-.2 .3h-.2l-.2-.3v-1.2zM91.5 180v.3M92.8 179.4h-.6l-.2-.3v-.3l.2-.3h.4l.2 .3v.9l-.4 .6h-.2M93.3 178.5h.8l-.7 1.8M95 179.4h2.9M99.5 176.6v27.2M34.6 183.8l.3-.2h1.3l.2 .2v.3l-.2 .2h-1.3l-.3-.2zM34.9 195.8h31.2M35.5 188.9v5.4M35.8 186.4v.8l-1.2-.6h1.8"/>
<path d="M35.8 184.7v.8l-1.2-.6h1.8M36.2 185.9h.2M36.4 187.6v.5M36.4 187.9h-1.8l.3 .2M42.2 180.4l.2-.3h.4l.2 .6-.2 .3h-.2M42.8 181l.2 .3-.2 .6h-.4l-.2-.3M43.4 181.6v.3M43.9 182.8h-.2l-.4 .5v.9l.2 .4h.4l.2-.4v-.2l-.2-.3h-.6M44.5 181l.2 .6-.2 .3h-.4l-.2-.3v-.3l.2-.3h.4l.2-.3-.2-.6h-.4l-.2 .3v.3l.2 .3M44.5 184.2v.4M45.3 180.1h.3l.2 .3v1.2l-.2 .3h-.3l-.2-.3v-1.2zM45.6 183.7l.2 .3v.2l-.2 .4h-.4l-.2-.4v-.2l.2-.3h.4l.2-.4v-.2l-.2-.3h-.4l-.2 .3v.2l.2 .4"/>
<path d="M46.5 182.8h.2l.2 .3v1.1l-.2 .4h-.2l-.3-.4v-1.1zM46.6 181h6M47.8 183.7h2.7M49.9 186.2h2.7M52.1 183.7h6.4M53.4 185.6l.2-.3v1.8M53.4 187.1h.4M54.1 181h2.3M54.5 185.3h.2l.2 .3v1.2l-.2 .3h-.2l-.2-.3v-1.2zM55.3 186.8v.3M56.6 186.5h-.8l.6-1.2v1.8M57.1 185.6l.2-.3h.4l.2 .3v.3l-.2 .3h-.4l-.2 .3v.6h.8"/>
<path d="M58.8 186.2h2.6M64.2 186.7v.6l-.3 .2h-.3l-.3-.2v-.4l.3-.2h.9l.6 .4v.2M64.2 185.6l.3-.2 .6 .2v.4l-.3 .3h-.3l-.3-.3v-.4l-.3-.2-.6 .2v.4l.3 .3h.3l.3-.3M64.2 180.8v3.7M64.2 190.5v3.8M64.8 187.9h.3M65.1 188.4v.4M65.1 189.2v.4M65.1 189.4h-1.8l.3 .2M65.1 188.6h-1.8l.3 .2M66.2 191.2h.3v.6h-.3zM66.4 191.2h.3v.6h-.3z"/>
<path d="M66.5 188.8l.2-.2v1.1M66.5 189.7h.4M66.6 190.8h.3v4.1h-.3zM66.7 194.9h.2v.7h-.2zM66.8 196.3v4.9M67.3 190.8h.4v4.1h-.4zM67.4 194.9h.2v.7h-.2zM68 190.8h.3v4.1h-.3zM68.1 194.9h.2v.7h-.2zM68.7 190.8h.4v4.1h-.4zM68.8 194.9h.2v.7h-.2zM69.4 190.8h.3v4.1h-.3z"/>
<path d="M69.5 194.9h.2v.7h-.2zM70.1 190.8h.3v4.1h-.3zM70.2 194.9h.1v.7h-.1zM70.8 190.8h.3v4.1h-.3zM70.9 194.9h.1v.7h-.1zM71.5 190.8h.3v4.1h-.3zM71.6 194.9h.1v.7h-.1zM72 186.5h.3M72.2 190.8h.3v4.1h-.3zM72.3 194.9h.1v.7h-.1zM72.5 186h-.5v.9M72.9 190.8h.3v4.1h-.3z"/>
<path d="M72.9 186.5h.4l.2-.3-.2-.2h-.4v.9M73 194.9h.1v.7h-.1zM73.6 190.8h.3v4.1h-.3zM73.6 194.9h.2v.7h-.2zM74.3 190.8h.3v4.1h-.3zM74.3 186.2l-.1-.2-.5 .2v.6l.2 .1 .4-.1M74.4 194.9h.1v.7h-.1zM74.6 186.5h.6M75 190.8h.3v4.1h-.3zM75 194.9h.2v.7h-.2zM75.5 186h.6l-.4 .9M75.7 190.8h.3v4.1h-.3z"/>
<path d="M75.7 194.9h.2v.7h-.2zM76.4 190.8h.3v4.1h-.3zM76.4 194.9h.2v.7h-.2zM77 186h-.6v.3h.5l.1 .2-.1 .4-.5-.1M77 190.8h.4v4.1h-.4zM77.1 194.9h.2v.7h-.2zM77.3 186.2l.2-.2v.9M77.3 186.9h.3M77.7 190.8h.4v4.1h-.4zM77.8 194.9h.2v.7h-.2zM78.4 190.8h.4v4.1h-.4zM78.5 186.5h-.5l-.1-.2 .1-.3 .5 .2v.4l-.5 .3"/>
<path d="M78.5 194.9h.2v.7h-.2zM79.1 190.8h.4v4.1h-.4zM79.2 194.9h.2v.7h-.2zM79.7 198.2h1.5M79.8 190.8h.4v4.1h-.4zM79.9 194.9h.2v.7h-.2zM80.5 190.8h.4v4.1h-.4zM80.6 194.9h.2v.7h-.2zM81.2 190.8h.4v4.1h-.4zM81.3 194.9h.2v.7h-.2zM81.9 190.8h.4v4.1h-.4zM82 194.9h.2v.7h-.2z"/>
<path d="M82.6 190.8h.4v4.1h-.4zM82.7 194.9h.2v.7h-.2zM82.8 191.2h.3v.6h-.3zM82.8 196.3v4.9M82.8 198.2h.7M83 191.2h.4v.6h-.4zM83.5 195.5l-.3 .3M83.5 195.5v-12.8l.7-1.1v-7.3h-21.9v1.6l.5 .1 .1 .3v2.9l.1 .3 3.1 3.2 .1 13 23.8 .1M83.5 195.5v-4.7h-17.4v13M83.5 195.3v8.5M83.9 182.6h6.1M84.2 190.8h2.8"/>
<path d="M85 198.2h2.1M85.4 185.6v.2l.6 .4h.9l.3-.2v-.4l-.3-.2h-.3l-.3 .2v.6M85.4 184.3v.2l.6 .5h.9l.3-.2v-.5l-.3-.2h-.3l-.3 .2v.7M86.3 187.5v-.2l-.3-.2h-.3l-.3 .2v.4l.3 .2M86.3 187.3l.3-.2h.3l.3 .2v.4l-.3 .2M86.3 188.8v2M86.3 192.3v2M86.9 186.7h.3M87.6 199.6h.2l.2 .3v1.2l-.2 .3h-.2l-.2-.3v-1.2zM88.2 197.3h.2l.2 .3v1.2l-.2 .3h-.2l-.3-.3v-1.2zM88.4 187.5v.2l.6 .4h1l.2-.2v-.4l-.2-.2h-.4l-.3 .2v.6M88.4 188.6v.8h.6v-.6l.3-.2h.7l.2 .2v.4l-.2 .2"/>
<path d="M89 198.8v.3M89.3 190.3v.6l-.3 .2h-.3l-.3-.2v-.4l.3-.2h.9l.6 .4v.2M89.3 184.1v2.3M89.3 192v2.3M89.6 180.3h.4M89.8 199.6h-.9v.6h.6l.3 .3v.6l-.3 .3h-.4l-.2-.3M90 189.8h.2M90.2 199.9l.8 1.2M90.3 197.3h-.9v.6h.7l.2 .3v.6l-.2 .3h-.4l-.3-.3M90.6 199.9v1.2M90.9 197.3h.2l.3 .3v1.2l-.3 .3h-.2l-.2-.3v-1.2zM91 199.9l-.8 1.2"/>
<path d="M91.5 199.9l.2-.3h.4l.2 .3v.3l-.2 .3h-.4l-.2 .3v.6h.8M92.7 199.9l.3-.3h.4l.2 .3v.3l-.2 .3h-.2M95.3 199.9l.2-.3v1.8M96.2 199.9l.2-.3v1.8M98.3 199.6h-.9v.6h.7l.2 .3v.6l-.2 .3h-.4l-.3-.3M98.9 199.6h.2l.3 .3v1.2l-.3 .3h-.2l-.2-.3v-1.2zM125.3 195.5h-.8l-.3 .4v.8l.3 .4h.8M126.2 195.5h.5l.3 .4v.8l-.3 .4h-.5l-.3-.4v-.8zM127.6 196.3l.6-.8h.3l.2 .4v1.2M127.6 195.5v1.6M129.3 196.3l.6-.8h.3l.3 .4v1.2M129.3 195.5v1.6"/>
<path d="M131 196.3h.9l.3-.4-.3-.4h-.6l-.3 .4v.8l.3 .4h.6M133.9 195.5h-.9l-.2 .4v.8l.2 .4h.9M134.5 195.5h1.1M135 194.7v2l.3 .4 .3-.4M139.1 195.5h-.9l-.3 .4 .3 .4h.6l.3 .4-.3 .4h-.9M139.6 194.7v.4M139.6 195.5v1.6M140.5 195.5h.3l.6 .8-.6 .8h-.3l-.3-.4v-.8zM141.4 194.7v2.4M141.9 196.3h.9l.3-.4-.3-.4h-.6l-.3 .4v.8l.3 .4h.6M147.8 192.3l-5.4 5.3h-18.4M49.9 203.1h4.2"/>
<path d="M55 202.5l.2-.3v1.8M55 204h.4M55.9 202.5l.2-.3h.4l.2 .3-.2 .6h-.4l-.2 .3v.6h.8M57.1 203.7v.3M57.6 202.2h.8l-.6 1.8M59.1 202.2h.2l.2 .3v1.2l-.2 .3h-.2l-.3-.3v-1.2zM60.4 203.1h4.2M67.6 203.1h4.1M68.3 200.5h12.9M72.5 202.5l.3-.3v1.8M72.5 204h.5M73.4 202.5l.2-.3h.4l.3 .3v.3l-.3 .3h-.4l-.2 .3v.6h.9"/>
<path d="M74.7 203.7v.3M75.9 202.2h-.8v.6h.6l.2 .3v.6l-.2 .3h-.4l-.2-.3M76.6 202.2h.2l.2 .3v1.2l-.2 .3h-.2l-.2-.3v-1.2zM77.9 203.1h4.1M82.8 200.5h2.5M85 203.1h3.6M86.1 200.5h.7l.2-.3v-.3l-.2-.3h-.7v1.8M88.5 201.1v.3M89.5 202.5l.2-.3v1.8M89.5 204h.4M90.2 200.5h.8M90.3 202.5l.2-.3v1.8"/>
<path d="M90.3 204h.4M91.2 203.7v.3M92.4 202.2h-.8v.6h.6l.2 .3v.6l-.2 .3h-.4l-.2-.3M93.1 202.2h.2l.2 .3v1.2l-.2 .3h-.2l-.2-.3v-1.2zM93.4 200.5l.2 .3v.3l-.2 .3h-.4l-.3-.3M94 200.2h.9M94 200.8h.9M94.4 203.1h3.5M95.3 201.4h.4M96.2 201.4h.4M97 201.1v.3"/>
</g>
<g fill="#000">
<path d="M35.5 175.9l.3 1.5h-.5zM45.1 174.4h.5l-.2 1.5zM45.4 166.8l.2 1.5h-.5zM48.4 178.4l1.5-.2v.5zM53.4 178.2l1.5 .2-1.5 .3zM84.2 179.4l1.5-.3v.5zM97.9 179.1l1.6 .3-1.6 .2zM35.3 194.3h.5l-.3 1.5zM48.4 186.2l1.5-.2v.5zM50.5 183.7l1.6-.3v.5zM52.6 181l1.5-.2v.5zM56.4 180.8l1.5 .2-1.5 .3z"/>
<path d="M58.5 183.4l1.5 .3-1.5 .2zM61.4 186l1.5 .2-1.5 .3zM64.2 179.2l.3 1.6h-.5zM64 194.3h.5l-.3 1.5zM81.2 198l1.6 .2-1.6 .3zM83.5 198.2l1.5-.2v.5zM86.1 194.3h.5l-.3 1.5zM86.3 190.8l.3 1.5h-.5zM89.3 182.6l.3 1.5h-.5zM89.1 194.3h.5l-.3 1.5zM147.6 192.1l1.3-.9-.9 1.3zM48.4 203.1l1.5-.3v.6z"/>
<path d="M64.6 202.8l1.5 .3-1.5 .3zM66.1 203.1l1.5-.3v.6zM66.8 200.5l1.5-.3v.6zM81.2 200.2l1.6 .3-1.6 .3zM82 202.8l1.5 .3-1.5 .3zM83.5 203.1l1.5-.3v.6zM97.9 202.8l1.6 .3-1.6 .3z"/>
</g>
<text font-size="6.1" x="63.3" y="114.1">128*296</text>
<text font-size="5.9" x="57.9" y="76.3">pixel</text>
<text font-size="5.6" x="129.8" y="17.1">QYEG0290RWS800F6</text>
<g font-size="5.3">
<text x="22" y="28.3">4.Mechanical Drawing ofEPD Module</text>
<text x="22.8" y="263">www.qiyun-display.cn</text>
<text x="183.2" y="263">7/36</text>
</g>
<text font-size="3.9" x="105.4" y="215.2">RoHS</text>
<text font-size="3.4" x="172.2" y="235.7">1/1</text>
<g font-size="2.9">
<text x="31.8" y="209.5">NOTE</text>
<text x="31.6" y="214.7">1 DISPLAY MODE 2.9&quot; ARREY FOR EPD</text>
<text x="31.5" y="219.3">2 RESOLUTION:296gateX128source</text>
<text x="31.5" y="222.6">3 PIXEL SIZE:0.226mmX0.227mm</text>
<text x="31.5" y="226.4">4 Unspecified Tolerance:±0.2mm</text>
</g>
<text font-size="2.7" x="29.6" y="46">Confirmation:</text>
<g font-size="2.2">
<text x="110.9" y="225.7">EPD</text>
<text x="126.8" y="225.6">QYEG0290_F6</text>
<text x="152.1" y="225.7">A</text>
<text x="158.2" y="225.7">18.11.13</text>
<text x="150.9" y="234.8">mm</text>
</g>
<g font-size="1.9">
<text x="117.2" y="45.9">DATE</text>
<text x="130.6" y="45.9">REV.</text>
<text x="152.3" y="45.9">MODIFICATION</text>
</g>
<g font-size="1.8">
<text x="91.2" y="227.6">ANGLES±5°</text>
<text x="89.5" y="233.8">.XX=±0.20mm</text>
<text x="90.8" y="230.6">.X=±0.4mm</text>
<text x="88.2" y="237.4">.XXX=±0.15mm</text>
</g>
<g font-size="1.7">
<text x="110.4" y="234.8">PP SUN</text>
<text x="122.9" y="234.8">BZ HOU</text>
<text x="135" y="234.8">SY ZHAO</text>
</g>
<g font-size=".4">
<text x="58.1" y="173.2">VCOM</text>
<text x="59.5" y="173.2">GO</text>
<text x="60.8" y="173.2">DO</text>
<text x="82.6" y="173.2">DE</text>
<text x="83.8" y="173.2">GE</text>
<text x="85" y="173.1">SW</text>
</g>
</svg>
